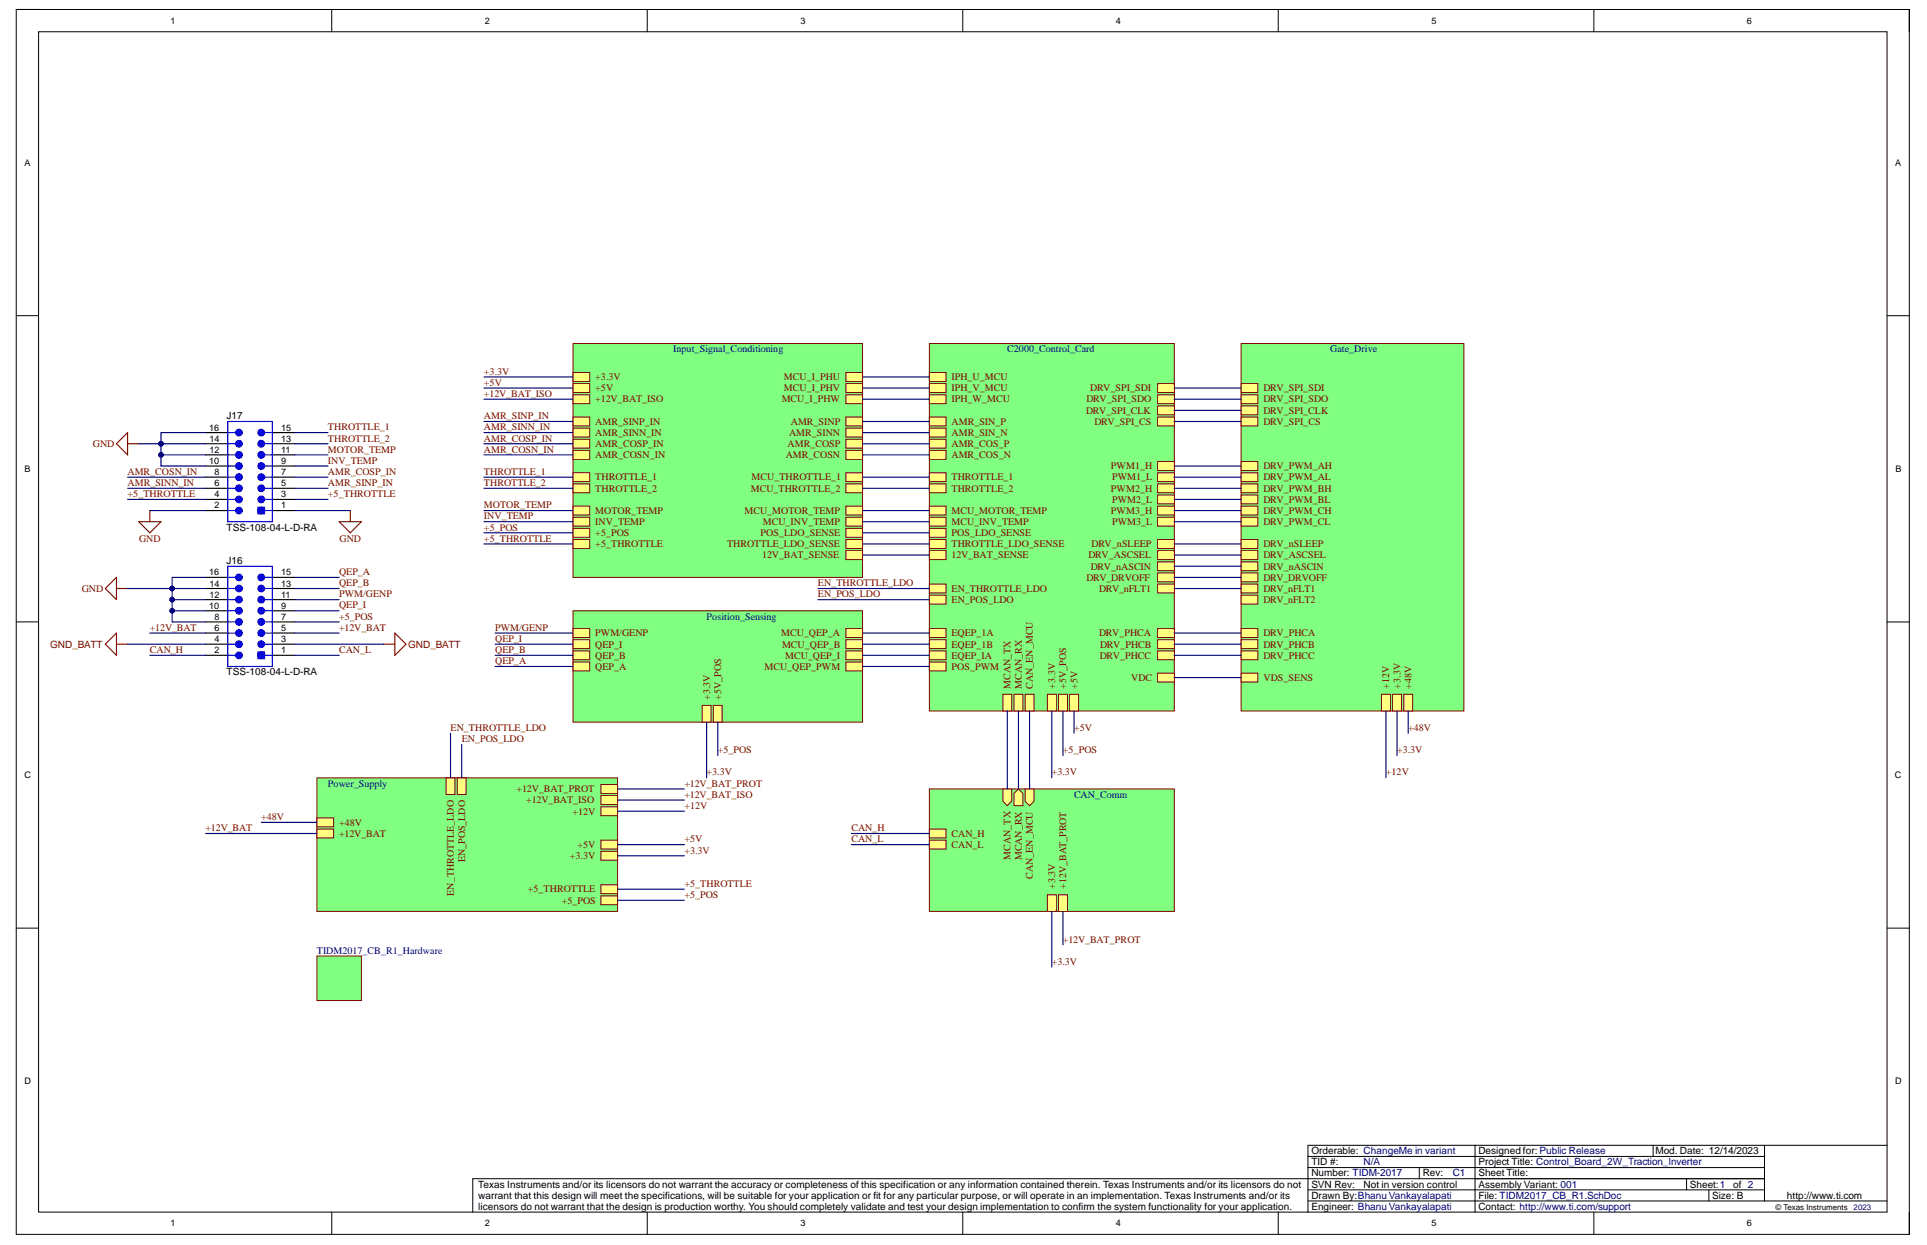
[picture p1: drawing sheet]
<svg xmlns="http://www.w3.org/2000/svg" width="432mm" height="279mm" viewBox="0 0 432 279" stroke-linecap="round" stroke-linejoin="round" font-family="sans-serif">
<g fill="none" stroke="#000" stroke-width=".22">
<path d="M3.6 2.1h424.2v274.6h-424.2zM3.6 2.1h5M8.6 7.1h414.2v264.6h-414.2zM74.3 2.1v5M145 2.1v5M215.7 2.1v5M286.4 2.1v5M357.1 2.1v5M422.8 2.1h5v5M3.6 70.8h5M422.8 70.8h5M3.6 139.4h5"/>
<path d="M422.8 139.4h5M3.6 208h5M422.8 208h5M293.1 259.2h102.3M330.5 256.7v15M370.4 256.7v2.5M395.4 256.7v12.5M422.8 256.7h-129.7v15M74.3 271.7v5M145 271.7v5M215.7 271.7v5M286.4 271.7v5"/>
<path d="M293.1 269.2h129.7M293.1 266.7h102.3M293.1 261.7h102.3M318 261.7v2.5M357.1 271.7v5M377.9 264.2v2.5M382.9 266.7v2.5M395.4 264.2h-289.5v7.5M427.8 271.7v5"/>
</g>
<path d="M208.3 77h54.8v82.4h-54.8z" fill-rule="evenodd" fill="#80ff80"/>
<path d="M208.3 77h54.8v82.4h-54.8z" fill="none" stroke="#800000" stroke-width=".22"/>
<path d="M259.4 86h3.7v2h-3.7z" fill-rule="evenodd" fill="#ffff80"/>
<path d="M259.4 86h3.7v2h-3.7z" fill="none" stroke="#800000" stroke-width=".22"/>
<path d="M259.4 88.5h3.7v2h-3.7z" fill-rule="evenodd" fill="#ffff80"/>
<path d="M259.4 88.5h3.7v2h-3.7z" fill="none" stroke="#800000" stroke-width=".22"/>
<path d="M259.4 91h3.7v2h-3.7z" fill-rule="evenodd" fill="#ffff80"/>
<path d="M259.4 91h3.7v2h-3.7z" fill="none" stroke="#800000" stroke-width=".22"/>
<path d="M259.4 93.5h3.7v2h-3.7z" fill-rule="evenodd" fill="#ffff80"/>
<path d="M259.4 93.5h3.7v2h-3.7z" fill="none" stroke="#800000" stroke-width=".22"/>
<path d="M259.4 108.4h3.7v2h-3.7z" fill-rule="evenodd" fill="#ffff80"/>
<path d="M259.4 108.4h3.7v2h-3.7z" fill="none" stroke="#800000" stroke-width=".22"/>
<path d="M259.4 110.9h3.7v2h-3.7z" fill-rule="evenodd" fill="#ffff80"/>
<path d="M259.4 110.9h3.7v2h-3.7z" fill="none" stroke="#800000" stroke-width=".22"/>
<path d="M259.4 103.4h3.7v2h-3.7z" fill-rule="evenodd" fill="#ffff80"/>
<path d="M259.4 103.4h3.7v2h-3.7z" fill="none" stroke="#800000" stroke-width=".22"/>
<path d="M259.4 106h3.7v1.9h-3.7z" fill-rule="evenodd" fill="#ffff80"/>
<path d="M259.4 106h3.7v1.9h-3.7z" fill="none" stroke="#800000" stroke-width=".22"/>
<path d="M259.4 113.4h3.7v2h-3.7z" fill-rule="evenodd" fill="#ffff80"/>
<path d="M259.4 113.4h3.7v2h-3.7z" fill="none" stroke="#800000" stroke-width=".22"/>
<path d="M259.4 115.9h3.7v2h-3.7z" fill-rule="evenodd" fill="#ffff80"/>
<path d="M259.4 115.9h3.7v2h-3.7z" fill="none" stroke="#800000" stroke-width=".22"/>
<path d="M259.4 145.9h3.7v2h-3.7z" fill-rule="evenodd" fill="#ffff80"/>
<path d="M259.4 145.9h3.7v2h-3.7z" fill="none" stroke="#800000" stroke-width=".22"/>
<path d="M259.4 143.4h3.7v2h-3.7z" fill-rule="evenodd" fill="#ffff80"/>
<path d="M259.4 143.4h3.7v2h-3.7z" fill="none" stroke="#800000" stroke-width=".22"/>
<path d="M259.4 140.9h3.7v2h-3.7z" fill-rule="evenodd" fill="#ffff80"/>
<path d="M259.4 140.9h3.7v2h-3.7z" fill="none" stroke="#800000" stroke-width=".22"/>
<path d="M208.3 145.9h3.7v2h-3.7z" fill-rule="evenodd" fill="#ffff80"/>
<path d="M208.3 145.9h3.7v2h-3.7z" fill="none" stroke="#800000" stroke-width=".22"/>
<path d="M208.3 140.9h3.7v2h-3.7z" fill-rule="evenodd" fill="#ffff80"/>
<path d="M208.3 140.9h3.7v2h-3.7z" fill="none" stroke="#800000" stroke-width=".22"/>
<path d="M208.3 143.4h3.7v2h-3.7z" fill-rule="evenodd" fill="#ffff80"/>
<path d="M208.3 143.4h3.7v2h-3.7z" fill="none" stroke="#800000" stroke-width=".22"/>
<path d="M208.3 148.4h3.7v2h-3.7z" fill-rule="evenodd" fill="#ffff80"/>
<path d="M208.3 148.4h3.7v2h-3.7z" fill="none" stroke="#800000" stroke-width=".22"/>
<path d="M224.7 155.6h2v3.8h-2z" fill-rule="evenodd" fill="#ffff80"/>
<path d="M224.7 155.6h2v3.8h-2z" fill="none" stroke="#800000" stroke-width=".22"/>
<path d="M227.2 155.6h2v3.8h-2z" fill-rule="evenodd" fill="#ffff80"/>
<path d="M227.2 155.6h2v3.8h-2z" fill="none" stroke="#800000" stroke-width=".22"/>
<path d="M229.7 155.6h2v3.8h-2z" fill-rule="evenodd" fill="#ffff80"/>
<path d="M229.7 155.6h2v3.8h-2z" fill="none" stroke="#800000" stroke-width=".22"/>
<path d="M234.7 155.6h2v3.8h-2z" fill-rule="evenodd" fill="#ffff80"/>
<path d="M234.7 155.6h2v3.8h-2z" fill="none" stroke="#800000" stroke-width=".22"/>
<path d="M239.7 155.6h2v3.8h-2z" fill-rule="evenodd" fill="#ffff80"/>
<path d="M239.7 155.6h2v3.8h-2z" fill="none" stroke="#800000" stroke-width=".22"/>
<path d="M237.2 155.6h2v3.8h-2z" fill-rule="evenodd" fill="#ffff80"/>
<path d="M237.2 155.6h2v3.8h-2z" fill="none" stroke="#800000" stroke-width=".22"/>
<path d="M259.4 130.9h3.7v2h-3.7z" fill-rule="evenodd" fill="#ffff80"/>
<path d="M259.4 130.9h3.7v2h-3.7z" fill="none" stroke="#800000" stroke-width=".22"/>
<path d="M259.4 128.4h3.7v2h-3.7z" fill-rule="evenodd" fill="#ffff80"/>
<path d="M259.4 128.4h3.7v2h-3.7z" fill="none" stroke="#800000" stroke-width=".22"/>
<path d="M259.4 123.4h3.7v2h-3.7z" fill-rule="evenodd" fill="#ffff80"/>
<path d="M259.4 123.4h3.7v2h-3.7z" fill="none" stroke="#800000" stroke-width=".22"/>
<path d="M259.4 125.9h3.7v2h-3.7z" fill-rule="evenodd" fill="#ffff80"/>
<path d="M259.4 125.9h3.7v2h-3.7z" fill="none" stroke="#800000" stroke-width=".22"/>
<path d="M259.4 120.9h3.7v2h-3.7z" fill-rule="evenodd" fill="#ffff80"/>
<path d="M259.4 120.9h3.7v2h-3.7z" fill="none" stroke="#800000" stroke-width=".22"/>
<path d="M208.3 86h3.7v2h-3.7z" fill-rule="evenodd" fill="#ffff80"/>
<path d="M208.3 86h3.7v2h-3.7z" fill="none" stroke="#800000" stroke-width=".22"/>
<path d="M208.3 83.5h3.7v2h-3.7z" fill-rule="evenodd" fill="#ffff80"/>
<path d="M208.3 83.5h3.7v2h-3.7z" fill="none" stroke="#800000" stroke-width=".22"/>
<path d="M208.3 98.5h3.7v2h-3.7z" fill-rule="evenodd" fill="#ffff80"/>
<path d="M208.3 98.5h3.7v2h-3.7z" fill="none" stroke="#800000" stroke-width=".22"/>
<path d="M208.3 93.5h3.7v2h-3.7z" fill-rule="evenodd" fill="#ffff80"/>
<path d="M208.3 93.5h3.7v2h-3.7z" fill="none" stroke="#800000" stroke-width=".22"/>
<path d="M208.3 106h3.7v1.9h-3.7z" fill-rule="evenodd" fill="#ffff80"/>
<path d="M208.3 106h3.7v1.9h-3.7z" fill="none" stroke="#800000" stroke-width=".22"/>
<path d="M208.3 101h3.7v2h-3.7z" fill-rule="evenodd" fill="#ffff80"/>
<path d="M208.3 101h3.7v2h-3.7z" fill="none" stroke="#800000" stroke-width=".22"/>
<path d="M208.3 96h3.7v2h-3.7z" fill-rule="evenodd" fill="#ffff80"/>
<path d="M208.3 96h3.7v2h-3.7z" fill="none" stroke="#800000" stroke-width=".22"/>
<path d="M208.3 108.4h3.7v2h-3.7z" fill-rule="evenodd" fill="#ffff80"/>
<path d="M208.3 108.4h3.7v2h-3.7z" fill="none" stroke="#800000" stroke-width=".22"/>
<path d="M208.3 88.5h3.7v2h-3.7z" fill-rule="evenodd" fill="#ffff80"/>
<path d="M208.3 88.5h3.7v2h-3.7z" fill="none" stroke="#800000" stroke-width=".22"/>
<path d="M259.4 150.9h3.7v2h-3.7z" fill-rule="evenodd" fill="#ffff80"/>
<path d="M259.4 150.9h3.7v2h-3.7z" fill="none" stroke="#800000" stroke-width=".22"/>
<path d="M208.3 120.9h3.7v2h-3.7z" fill-rule="evenodd" fill="#ffff80"/>
<path d="M208.3 120.9h3.7v2h-3.7z" fill="none" stroke="#800000" stroke-width=".22"/>
<path d="M208.3 118.4h3.7v2h-3.7z" fill-rule="evenodd" fill="#ffff80"/>
<path d="M208.3 118.4h3.7v2h-3.7z" fill="none" stroke="#800000" stroke-width=".22"/>
<path d="M208.3 115.9h3.7v2h-3.7z" fill-rule="evenodd" fill="#ffff80"/>
<path d="M208.3 115.9h3.7v2h-3.7z" fill="none" stroke="#800000" stroke-width=".22"/>
<path d="M208.3 113.4h3.7v2h-3.7z" fill-rule="evenodd" fill="#ffff80"/>
<path d="M208.3 113.4h3.7v2h-3.7z" fill="none" stroke="#800000" stroke-width=".22"/>
<path d="M208.3 123.4h3.7v2h-3.7z" fill-rule="evenodd" fill="#ffff80"/>
<path d="M208.3 123.4h3.7v2h-3.7z" fill="none" stroke="#800000" stroke-width=".22"/>
<path d="M208.3 130.9h3.7v2h-3.7z" fill-rule="evenodd" fill="#ffff80"/>
<path d="M208.3 130.9h3.7v2h-3.7z" fill="none" stroke="#800000" stroke-width=".22"/>
<path d="M208.3 133.4h3.7v2h-3.7z" fill-rule="evenodd" fill="#ffff80"/>
<path d="M208.3 133.4h3.7v2h-3.7z" fill="none" stroke="#800000" stroke-width=".22"/>
<path d="M208.3 176.8h54.8v27.5h-54.8z" fill-rule="evenodd" fill="#80ff80"/>
<path d="M208.3 176.8h54.8v27.5h-54.8z" fill="none" stroke="#800000" stroke-width=".22"/>
<path d="M224.7 176.8h2v2.8l-1 1-1-1z" fill-rule="evenodd" fill="#ffff80"/>
<path d="M224.7 176.8h2v2.8l-1 1-1-1z" fill="none" stroke="#800000" stroke-width=".22"/>
<path d="M228.2 176.8l1 1v2.8h-2v-2.8z" fill-rule="evenodd" fill="#ffff80"/>
<path d="M228.2 176.8l1 1v2.8h-2v-2.8z" fill="none" stroke="#800000" stroke-width=".22"/>
<path d="M208.3 185.8h3.7v2h-3.7z" fill-rule="evenodd" fill="#ffff80"/>
<path d="M208.3 185.8h3.7v2h-3.7z" fill="none" stroke="#800000" stroke-width=".22"/>
<path d="M208.3 188.3h3.7v2h-3.7z" fill-rule="evenodd" fill="#ffff80"/>
<path d="M208.3 188.3h3.7v2h-3.7z" fill="none" stroke="#800000" stroke-width=".22"/>
<path d="M229.7 176.8h2v2.8l-1 1-1-1z" fill-rule="evenodd" fill="#ffff80"/>
<path d="M229.7 176.8h2v2.8l-1 1-1-1z" fill="none" stroke="#800000" stroke-width=".22"/>
<path d="M234.7 200.5h2v3.8h-2z" fill-rule="evenodd" fill="#ffff80"/>
<path d="M234.7 200.5h2v3.8h-2z" fill="none" stroke="#800000" stroke-width=".22"/>
<path d="M237.2 200.5h2v3.8h-2z" fill-rule="evenodd" fill="#ffff80"/>
<path d="M237.2 200.5h2v3.8h-2z" fill="none" stroke="#800000" stroke-width=".22"/>
<path d="M128.4 77h64.9v52.4h-64.9z" fill-rule="evenodd" fill="#80ff80"/>
<path d="M128.4 77h64.9v52.4h-64.9z" fill="none" stroke="#800000" stroke-width=".22"/>
<path d="M189.5 83.5h3.8v2h-3.8z" fill-rule="evenodd" fill="#ffff80"/>
<path d="M189.5 83.5h3.8v2h-3.8z" fill="none" stroke="#800000" stroke-width=".22"/>
<path d="M189.5 86h3.8v2h-3.8z" fill-rule="evenodd" fill="#ffff80"/>
<path d="M189.5 86h3.8v2h-3.8z" fill="none" stroke="#800000" stroke-width=".22"/>
<path d="M189.5 88.5h3.8v2h-3.8z" fill-rule="evenodd" fill="#ffff80"/>
<path d="M189.5 88.5h3.8v2h-3.8z" fill="none" stroke="#800000" stroke-width=".22"/>
<path d="M128.4 83.5h3.7v2h-3.7z" fill-rule="evenodd" fill="#ffff80"/>
<path d="M128.4 83.5h3.7v2h-3.7z" fill="none" stroke="#800000" stroke-width=".22"/>
<path d="M189.5 106h3.8v1.9h-3.8z" fill-rule="evenodd" fill="#ffff80"/>
<path d="M189.5 106h3.8v1.9h-3.8z" fill="none" stroke="#800000" stroke-width=".22"/>
<path d="M189.5 108.4h3.8v2h-3.8z" fill-rule="evenodd" fill="#ffff80"/>
<path d="M189.5 108.4h3.8v2h-3.8z" fill="none" stroke="#800000" stroke-width=".22"/>
<path d="M128.4 105.9h3.7v2h-3.7z" fill-rule="evenodd" fill="#ffff80"/>
<path d="M128.4 105.9h3.7v2h-3.7z" fill="none" stroke="#800000" stroke-width=".22"/>
<path d="M128.4 108.4h3.7v2h-3.7z" fill-rule="evenodd" fill="#ffff80"/>
<path d="M128.4 108.4h3.7v2h-3.7z" fill="none" stroke="#800000" stroke-width=".22"/>
<path d="M189.5 113.4h3.8v2h-3.8z" fill-rule="evenodd" fill="#ffff80"/>
<path d="M189.5 113.4h3.8v2h-3.8z" fill="none" stroke="#800000" stroke-width=".22"/>
<path d="M128.4 113.4h3.7v2h-3.7z" fill-rule="evenodd" fill="#ffff80"/>
<path d="M128.4 113.4h3.7v2h-3.7z" fill="none" stroke="#800000" stroke-width=".22"/>
<path d="M128.4 93.5h3.7v2h-3.7z" fill-rule="evenodd" fill="#ffff80"/>
<path d="M128.4 93.5h3.7v2h-3.7z" fill="none" stroke="#800000" stroke-width=".22"/>
<path d="M189.5 93.5h3.8v2h-3.8z" fill-rule="evenodd" fill="#ffff80"/>
<path d="M189.5 93.5h3.8v2h-3.8z" fill="none" stroke="#800000" stroke-width=".22"/>
<path d="M128.4 96h3.7v2h-3.7z" fill-rule="evenodd" fill="#ffff80"/>
<path d="M128.4 96h3.7v2h-3.7z" fill="none" stroke="#800000" stroke-width=".22"/>
<path d="M189.5 96h3.8v2h-3.8z" fill-rule="evenodd" fill="#ffff80"/>
<path d="M189.5 96h3.8v2h-3.8z" fill="none" stroke="#800000" stroke-width=".22"/>
<path d="M128.4 98.5h3.7v2h-3.7z" fill-rule="evenodd" fill="#ffff80"/>
<path d="M128.4 98.5h3.7v2h-3.7z" fill="none" stroke="#800000" stroke-width=".22"/>
<path d="M189.5 98.5h3.8v2h-3.8z" fill-rule="evenodd" fill="#ffff80"/>
<path d="M189.5 98.5h3.8v2h-3.8z" fill="none" stroke="#800000" stroke-width=".22"/>
<path d="M128.4 101h3.7v2h-3.7z" fill-rule="evenodd" fill="#ffff80"/>
<path d="M128.4 101h3.7v2h-3.7z" fill="none" stroke="#800000" stroke-width=".22"/>
<path d="M189.5 101h3.8v2h-3.8z" fill-rule="evenodd" fill="#ffff80"/>
<path d="M189.5 101h3.8v2h-3.8z" fill="none" stroke="#800000" stroke-width=".22"/>
<path d="M189.5 115.9h3.8v2h-3.8z" fill-rule="evenodd" fill="#ffff80"/>
<path d="M189.5 115.9h3.8v2h-3.8z" fill="none" stroke="#800000" stroke-width=".22"/>
<path d="M128.4 115.9h3.7v2h-3.7z" fill-rule="evenodd" fill="#ffff80"/>
<path d="M128.4 115.9h3.7v2h-3.7z" fill="none" stroke="#800000" stroke-width=".22"/>
<path d="M128.4 118.4h3.7v2h-3.7z" fill-rule="evenodd" fill="#ffff80"/>
<path d="M128.4 118.4h3.7v2h-3.7z" fill="none" stroke="#800000" stroke-width=".22"/>
<path d="M189.5 118.4h3.8v2h-3.8z" fill-rule="evenodd" fill="#ffff80"/>
<path d="M189.5 118.4h3.8v2h-3.8z" fill="none" stroke="#800000" stroke-width=".22"/>
<path d="M128.4 120.9h3.7v2h-3.7z" fill-rule="evenodd" fill="#ffff80"/>
<path d="M128.4 120.9h3.7v2h-3.7z" fill="none" stroke="#800000" stroke-width=".22"/>
<path d="M189.5 120.9h3.8v2h-3.8z" fill-rule="evenodd" fill="#ffff80"/>
<path d="M189.5 120.9h3.8v2h-3.8z" fill="none" stroke="#800000" stroke-width=".22"/>
<path d="M128.4 86h3.7v2h-3.7z" fill-rule="evenodd" fill="#ffff80"/>
<path d="M128.4 86h3.7v2h-3.7z" fill="none" stroke="#800000" stroke-width=".22"/>
<path d="M128.4 88.5h3.7v2h-3.7z" fill-rule="evenodd" fill="#ffff80"/>
<path d="M128.4 88.5h3.7v2h-3.7z" fill="none" stroke="#800000" stroke-width=".22"/>
<path d="M189.5 123.4h3.8v2h-3.8z" fill-rule="evenodd" fill="#ffff80"/>
<path d="M189.5 123.4h3.8v2h-3.8z" fill="none" stroke="#800000" stroke-width=".22"/>
<path d="M278.1 77h49.9v82.4h-49.9z" fill-rule="evenodd" fill="#80ff80"/>
<path d="M278.1 77h49.9v82.4h-49.9z" fill="none" stroke="#800000" stroke-width=".22"/>
<path d="M278.1 86h3.8v2h-3.8z" fill-rule="evenodd" fill="#ffff80"/>
<path d="M278.1 86h3.8v2h-3.8z" fill="none" stroke="#800000" stroke-width=".22"/>
<path d="M278.1 88.5h3.8v2h-3.8z" fill-rule="evenodd" fill="#ffff80"/>
<path d="M278.1 88.5h3.8v2h-3.8z" fill="none" stroke="#800000" stroke-width=".22"/>
<path d="M278.1 91h3.8v2h-3.8z" fill-rule="evenodd" fill="#ffff80"/>
<path d="M278.1 91h3.8v2h-3.8z" fill="none" stroke="#800000" stroke-width=".22"/>
<path d="M278.1 93.5h3.8v2h-3.8z" fill-rule="evenodd" fill="#ffff80"/>
<path d="M278.1 93.5h3.8v2h-3.8z" fill="none" stroke="#800000" stroke-width=".22"/>
<path d="M278.1 103.4h3.8v2h-3.8z" fill-rule="evenodd" fill="#ffff80"/>
<path d="M278.1 103.4h3.8v2h-3.8z" fill="none" stroke="#800000" stroke-width=".22"/>
<path d="M278.1 106h3.8v1.9h-3.8z" fill-rule="evenodd" fill="#ffff80"/>
<path d="M278.1 106h3.8v1.9h-3.8z" fill="none" stroke="#800000" stroke-width=".22"/>
<path d="M278.1 108.4h3.8v2h-3.8z" fill-rule="evenodd" fill="#ffff80"/>
<path d="M278.1 108.4h3.8v2h-3.8z" fill="none" stroke="#800000" stroke-width=".22"/>
<path d="M278.1 110.9h3.8v2h-3.8z" fill-rule="evenodd" fill="#ffff80"/>
<path d="M278.1 110.9h3.8v2h-3.8z" fill="none" stroke="#800000" stroke-width=".22"/>
<path d="M278.1 113.4h3.8v2h-3.8z" fill-rule="evenodd" fill="#ffff80"/>
<path d="M278.1 113.4h3.8v2h-3.8z" fill="none" stroke="#800000" stroke-width=".22"/>
<path d="M278.1 115.9h3.8v2h-3.8z" fill-rule="evenodd" fill="#ffff80"/>
<path d="M278.1 115.9h3.8v2h-3.8z" fill="none" stroke="#800000" stroke-width=".22"/>
<path d="M278.1 120.9h3.8v2h-3.8z" fill-rule="evenodd" fill="#ffff80"/>
<path d="M278.1 120.9h3.8v2h-3.8z" fill="none" stroke="#800000" stroke-width=".22"/>
<path d="M278.1 123.4h3.8v2h-3.8z" fill-rule="evenodd" fill="#ffff80"/>
<path d="M278.1 123.4h3.8v2h-3.8z" fill="none" stroke="#800000" stroke-width=".22"/>
<path d="M278.1 125.9h3.8v2h-3.8z" fill-rule="evenodd" fill="#ffff80"/>
<path d="M278.1 125.9h3.8v2h-3.8z" fill="none" stroke="#800000" stroke-width=".22"/>
<path d="M278.1 128.4h3.8v2h-3.8z" fill-rule="evenodd" fill="#ffff80"/>
<path d="M278.1 128.4h3.8v2h-3.8z" fill="none" stroke="#800000" stroke-width=".22"/>
<path d="M309.6 155.6h2v3.8h-2z" fill-rule="evenodd" fill="#ffff80"/>
<path d="M309.6 155.6h2v3.8h-2z" fill="none" stroke="#800000" stroke-width=".22"/>
<path d="M278.1 140.9h3.8v2h-3.8z" fill-rule="evenodd" fill="#ffff80"/>
<path d="M278.1 140.9h3.8v2h-3.8z" fill="none" stroke="#800000" stroke-width=".22"/>
<path d="M278.1 143.4h3.8v2h-3.8z" fill-rule="evenodd" fill="#ffff80"/>
<path d="M278.1 143.4h3.8v2h-3.8z" fill="none" stroke="#800000" stroke-width=".22"/>
<path d="M278.1 145.9h3.8v2h-3.8z" fill-rule="evenodd" fill="#ffff80"/>
<path d="M278.1 145.9h3.8v2h-3.8z" fill="none" stroke="#800000" stroke-width=".22"/>
<path d="M278.1 130.9h3.8v2h-3.8z" fill-rule="evenodd" fill="#ffff80"/>
<path d="M278.1 130.9h3.8v2h-3.8z" fill="none" stroke="#800000" stroke-width=".22"/>
<path d="M278.1 133.4h3.8v2h-3.8z" fill-rule="evenodd" fill="#ffff80"/>
<path d="M278.1 133.4h3.8v2h-3.8z" fill="none" stroke="#800000" stroke-width=".22"/>
<path d="M312.1 155.6h2v3.8h-2z" fill-rule="evenodd" fill="#ffff80"/>
<path d="M312.1 155.6h2v3.8h-2z" fill="none" stroke="#800000" stroke-width=".22"/>
<path d="M314.5 155.6h2v3.8h-2z" fill-rule="evenodd" fill="#ffff80"/>
<path d="M314.5 155.6h2v3.8h-2z" fill="none" stroke="#800000" stroke-width=".22"/>
<path d="M278.1 150.9h3.8v2h-3.8z" fill-rule="evenodd" fill="#ffff80"/>
<path d="M278.1 150.9h3.8v2h-3.8z" fill="none" stroke="#800000" stroke-width=".22"/>
<path d="M71 174.3h67.4v30h-67.4z" fill-rule="evenodd" fill="#80ff80"/>
<path d="M71 174.3h67.4v30h-67.4z" fill="none" stroke="#800000" stroke-width=".22"/>
<path d="M134.6 180.8h3.8v2h-3.8z" fill-rule="evenodd" fill="#ffff80"/>
<path d="M134.6 180.8h3.8v2h-3.8z" fill="none" stroke="#800000" stroke-width=".22"/>
<path d="M71 183.3h3.8v2h-3.8z" fill-rule="evenodd" fill="#ffff80"/>
<path d="M71 183.3h3.8v2h-3.8z" fill="none" stroke="#800000" stroke-width=".22"/>
<path d="M134.6 178.3h3.8v2h-3.8z" fill-rule="evenodd" fill="#ffff80"/>
<path d="M134.6 178.3h3.8v2h-3.8z" fill="none" stroke="#800000" stroke-width=".22"/>
<path d="M134.6 188.3h3.8v2h-3.8z" fill-rule="evenodd" fill="#ffff80"/>
<path d="M134.6 188.3h3.8v2h-3.8z" fill="none" stroke="#800000" stroke-width=".22"/>
<path d="M100 174.3h1.9v3.8h-1.9z" fill-rule="evenodd" fill="#ffff80"/>
<path d="M100 174.3h1.9v3.8h-1.9z" fill="none" stroke="#800000" stroke-width=".22"/>
<path d="M102.5 174.3h1.9v3.8h-1.9z" fill-rule="evenodd" fill="#ffff80"/>
<path d="M102.5 174.3h1.9v3.8h-1.9z" fill="none" stroke="#800000" stroke-width=".22"/>
<path d="M134.6 190.8h3.8v2h-3.8z" fill-rule="evenodd" fill="#ffff80"/>
<path d="M134.6 190.8h3.8v2h-3.8z" fill="none" stroke="#800000" stroke-width=".22"/>
<path d="M134.6 175.8h3.8v2h-3.8z" fill-rule="evenodd" fill="#ffff80"/>
<path d="M134.6 175.8h3.8v2h-3.8z" fill="none" stroke="#800000" stroke-width=".22"/>
<path d="M71 185.8h3.8v2h-3.8z" fill-rule="evenodd" fill="#ffff80"/>
<path d="M71 185.8h3.8v2h-3.8z" fill="none" stroke="#800000" stroke-width=".22"/>
<path d="M134.6 200.8h3.8v2h-3.8z" fill-rule="evenodd" fill="#ffff80"/>
<path d="M134.6 200.8h3.8v2h-3.8z" fill="none" stroke="#800000" stroke-width=".22"/>
<path d="M134.6 198.3h3.8v2h-3.8z" fill-rule="evenodd" fill="#ffff80"/>
<path d="M134.6 198.3h3.8v2h-3.8z" fill="none" stroke="#800000" stroke-width=".22"/>
<path d="M128.4 136.9h64.9v25h-64.9z" fill-rule="evenodd" fill="#80ff80"/>
<path d="M128.4 136.9h64.9v25h-64.9z" fill="none" stroke="#800000" stroke-width=".22"/>
<path d="M189.5 140.9h3.8v2h-3.8z" fill-rule="evenodd" fill="#ffff80"/>
<path d="M189.5 140.9h3.8v2h-3.8z" fill="none" stroke="#800000" stroke-width=".22"/>
<path d="M189.5 143.4h3.8v2h-3.8z" fill-rule="evenodd" fill="#ffff80"/>
<path d="M189.5 143.4h3.8v2h-3.8z" fill="none" stroke="#800000" stroke-width=".22"/>
<path d="M189.5 145.9h3.8v2h-3.8z" fill-rule="evenodd" fill="#ffff80"/>
<path d="M189.5 145.9h3.8v2h-3.8z" fill="none" stroke="#800000" stroke-width=".22"/>
<path d="M128.4 140.9h3.7v2h-3.7z" fill-rule="evenodd" fill="#ffff80"/>
<path d="M128.4 140.9h3.7v2h-3.7z" fill="none" stroke="#800000" stroke-width=".22"/>
<path d="M189.5 148.4h3.8v2h-3.8z" fill-rule="evenodd" fill="#ffff80"/>
<path d="M189.5 148.4h3.8v2h-3.8z" fill="none" stroke="#800000" stroke-width=".22"/>
<path d="M128.4 148.4h3.7v2h-3.7z" fill-rule="evenodd" fill="#ffff80"/>
<path d="M128.4 148.4h3.7v2h-3.7z" fill="none" stroke="#800000" stroke-width=".22"/>
<path d="M128.4 145.9h3.7v2h-3.7z" fill-rule="evenodd" fill="#ffff80"/>
<path d="M128.4 145.9h3.7v2h-3.7z" fill="none" stroke="#800000" stroke-width=".22"/>
<path d="M128.4 143.4h3.7v2h-3.7z" fill-rule="evenodd" fill="#ffff80"/>
<path d="M128.4 143.4h3.7v2h-3.7z" fill="none" stroke="#800000" stroke-width=".22"/>
<path d="M157.3 158.1h2v3.8h-2z" fill-rule="evenodd" fill="#ffff80"/>
<path d="M157.3 158.1h2v3.8h-2z" fill="none" stroke="#800000" stroke-width=".22"/>
<path d="M159.8 158.1h2v3.8h-2z" fill-rule="evenodd" fill="#ffff80"/>
<path d="M159.8 158.1h2v3.8h-2z" fill="none" stroke="#800000" stroke-width=".22"/>
<path d="M71 214.3h10v10h-10z" fill-rule="evenodd" fill="#80ff80"/>
<path d="M71 214.3h10v10h-10z" fill="none" stroke="#800000" stroke-width=".22"/>
<path d="M51 126.9h10v22.5h-10z" fill-rule="evenodd" fill="#fff"/>
<path d="M51 126.9h10v22.5h-10zM59.3 144.4h1.7" fill="none" stroke="#00f" stroke-width=".25"/>
<g fill="none" stroke="#000" stroke-width=".25">
<path d="M46.1 139.4h4.9M46.1 136.9h4.9M46.1 134.4h4.9M46.1 131.9h4.9M61 139.4h5M61 136.9h5M61 134.4h5M61 131.9h5M46.1 146.9h4.9M46.1 144.4h4.9M46.1 141.9h4.9M61 146.9h5"/>
<path d="M61 144.4h5M61 141.9h5"/>
</g>
<circle cx="58.5" cy="144.4" r=".75" fill="#00f"/>
<g fill="none" stroke="#00f" stroke-width=".25">
<path d="M59.3 146.9h1.7"/>
<circle cx="58.5" cy="144.4" r=".75"/>
</g>
<circle cx="58.5" cy="146.9" r=".75" fill="#00f"/>
<circle cx="58.5" cy="146.9" r=".75" fill="none" stroke="#00f" stroke-width=".25"/>
<circle cx="58.5" cy="141.9" r=".75" fill="#00f"/>
<g fill="none" stroke="#00f" stroke-width=".25">
<path d="M59.3 141.9h1.7"/>
<circle cx="58.5" cy="141.9" r=".75"/>
</g>
<circle cx="58.5" cy="139.4" r=".75" fill="#00f"/>
<g fill="none" stroke="#00f" stroke-width=".25">
<path d="M59.3 139.4h1.7"/>
<circle cx="58.5" cy="139.4" r=".75"/>
</g>
<circle cx="58.5" cy="136.9" r=".75" fill="#00f"/>
<g fill="none" stroke="#00f" stroke-width=".25">
<path d="M51 139.4h1.8M59.3 136.9h1.7"/>
<circle cx="58.5" cy="136.9" r=".75"/>
</g>
<circle cx="53.5" cy="139.4" r=".75" fill="#00f"/>
<g fill="none" stroke="#00f" stroke-width=".25">
<path d="M51 136.9h1.8"/>
<circle cx="53.5" cy="139.4" r=".75"/>
</g>
<circle cx="53.5" cy="136.9" r=".75" fill="#00f"/>
<circle cx="53.5" cy="136.9" r=".75" fill="none" stroke="#00f" stroke-width=".25"/>
<circle cx="53.5" cy="141.9" r=".75" fill="#00f"/>
<g fill="none" stroke="#00f" stroke-width=".25">
<path d="M51 141.9h1.8"/>
<circle cx="53.5" cy="141.9" r=".75"/>
</g>
<circle cx="53.5" cy="144.4" r=".75" fill="#00f"/>
<g fill="none" stroke="#00f" stroke-width=".25">
<path d="M51 144.4h1.8"/>
<circle cx="53.5" cy="144.4" r=".75"/>
</g>
<circle cx="53.5" cy="146.9" r=".75" fill="#00f"/>
<g fill="none" stroke="#00f" stroke-width=".25">
<path d="M59.3 131.9h1.7M51 146.9h1.8"/>
<circle cx="53.5" cy="146.9" r=".75"/>
</g>
<circle cx="58.5" cy="131.9" r=".75" fill="#00f"/>
<g fill="none" stroke="#00f" stroke-width=".25">
<path d="M59.3 134.4h1.7"/>
<circle cx="58.5" cy="131.9" r=".75"/>
</g>
<circle cx="58.5" cy="134.4" r=".75" fill="#00f"/>
<g fill="none" stroke="#00f" stroke-width=".25">
<path d="M51 134.4h1.8"/>
<circle cx="58.5" cy="134.4" r=".75"/>
</g>
<circle cx="53.5" cy="134.4" r=".75" fill="#00f"/>
<g fill="none" stroke="#00f" stroke-width=".25">
<path d="M51 131.9h1.8"/>
<circle cx="53.5" cy="134.4" r=".75"/>
</g>
<circle cx="53.5" cy="131.9" r=".75" fill="#00f"/>
<g fill="none" stroke="#00f" stroke-width=".25">
<path d="M59.3 129.4h1.7"/>
<circle cx="53.5" cy="131.9" r=".75"/>
</g>
<path d="M46.1 129.4h4.9M61 129.4h5" fill="none" stroke="#000" stroke-width=".25"/>
<circle cx="58.5" cy="129.4" r=".75" fill="#00f"/>
<g fill="none" stroke="#00f" stroke-width=".25">
<path d="M51 129.4h1.8"/>
<circle cx="58.5" cy="129.4" r=".75"/>
</g>
<circle cx="53.5" cy="129.4" r=".75" fill="#00f"/>
<circle cx="53.5" cy="129.4" r=".75" fill="none" stroke="#00f" stroke-width=".25"/>
<path d="M57.8 146.1h1.5v1.5h-1.5z" fill-rule="evenodd" fill="#00f"/>
<path d="M57.8 146.1h1.5v1.5h-1.5z" fill="none" stroke="#00f" stroke-width=".25"/>
<path d="M51 94.5h10v22.4h-10z" fill-rule="evenodd" fill="#fff"/>
<path d="M51 94.5h10v22.4h-10zM59.3 111.9h1.7" fill="none" stroke="#00f" stroke-width=".25"/>
<g fill="none" stroke="#000" stroke-width=".25">
<path d="M46.1 99.5h4.9M61 99.5h5M46.1 114.4h4.9M46.1 111.9h4.9M46.1 109.4h4.9M46.1 106.9h4.9M46.1 104.4h4.9M46.1 102h4.9M61 114.4h5M61 111.9h5M61 109.4h5M61 106.9h5"/>
<path d="M61 104.4h5M61 102h5"/>
</g>
<circle cx="58.5" cy="111.9" r=".75" fill="#00f"/>
<g fill="none" stroke="#00f" stroke-width=".25">
<path d="M59.3 114.4h1.7"/>
<circle cx="58.5" cy="111.9" r=".75"/>
</g>
<circle cx="58.5" cy="114.4" r=".75" fill="#00f"/>
<circle cx="58.5" cy="114.4" r=".75" fill="none" stroke="#00f" stroke-width=".25"/>
<circle cx="58.5" cy="109.4" r=".75" fill="#00f"/>
<g fill="none" stroke="#00f" stroke-width=".25">
<path d="M59.3 109.4h1.7"/>
<circle cx="58.5" cy="109.4" r=".75"/>
</g>
<circle cx="58.5" cy="106.9" r=".75" fill="#00f"/>
<g fill="none" stroke="#00f" stroke-width=".25">
<path d="M59.3 106.9h1.7"/>
<circle cx="58.5" cy="106.9" r=".75"/>
</g>
<circle cx="58.5" cy="104.5" r=".75" fill="#00f"/>
<g fill="none" stroke="#00f" stroke-width=".25">
<path d="M51 106.9h1.8M59.3 104.4h1.7"/>
<circle cx="58.5" cy="104.5" r=".75"/>
</g>
<circle cx="53.5" cy="106.9" r=".75" fill="#00f"/>
<g fill="none" stroke="#00f" stroke-width=".25">
<path d="M51 104.4h1.8"/>
<circle cx="53.5" cy="106.9" r=".75"/>
</g>
<circle cx="53.5" cy="104.5" r=".75" fill="#00f"/>
<circle cx="53.5" cy="104.5" r=".75" fill="none" stroke="#00f" stroke-width=".25"/>
<circle cx="53.5" cy="109.4" r=".75" fill="#00f"/>
<g fill="none" stroke="#00f" stroke-width=".25">
<path d="M51 109.4h1.8"/>
<circle cx="53.5" cy="109.4" r=".75"/>
</g>
<circle cx="53.5" cy="111.9" r=".75" fill="#00f"/>
<g fill="none" stroke="#00f" stroke-width=".25">
<path d="M51 111.9h1.8"/>
<circle cx="53.5" cy="111.9" r=".75"/>
</g>
<circle cx="53.5" cy="114.4" r=".75" fill="#00f"/>
<g fill="none" stroke="#00f" stroke-width=".25">
<path d="M59.3 99.5h1.7M51 114.4h1.8"/>
<circle cx="53.5" cy="114.4" r=".75"/>
</g>
<circle cx="58.5" cy="99.5" r=".75" fill="#00f"/>
<g fill="none" stroke="#00f" stroke-width=".25">
<path d="M59.3 102h1.7"/>
<circle cx="58.5" cy="99.5" r=".75"/>
</g>
<circle cx="58.5" cy="102" r=".75" fill="#00f"/>
<g fill="none" stroke="#00f" stroke-width=".25">
<path d="M51 102h1.8"/>
<circle cx="58.5" cy="102" r=".75"/>
</g>
<circle cx="53.5" cy="102" r=".75" fill="#00f"/>
<g fill="none" stroke="#00f" stroke-width=".25">
<path d="M51 99.5h1.8"/>
<circle cx="53.5" cy="102" r=".75"/>
</g>
<circle cx="53.5" cy="99.5" r=".75" fill="#00f"/>
<g fill="none" stroke="#00f" stroke-width=".25">
<path d="M59.3 97h1.7"/>
<circle cx="53.5" cy="99.5" r=".75"/>
</g>
<path d="M46.1 97h4.9M61 97h5" fill="none" stroke="#000" stroke-width=".25"/>
<circle cx="58.5" cy="97" r=".75" fill="#00f"/>
<g fill="none" stroke="#00f" stroke-width=".25">
<path d="M51 97h1.8"/>
<circle cx="58.5" cy="97" r=".75"/>
</g>
<circle cx="53.5" cy="97" r=".75" fill="#00f"/>
<circle cx="53.5" cy="97" r=".75" fill="none" stroke="#00f" stroke-width=".25"/>
<path d="M57.8 113.7h1.5v1.5h-1.5z" fill-rule="evenodd" fill="#00f"/>
<path d="M57.8 113.7h1.5v1.5h-1.5z" fill="none" stroke="#00f" stroke-width=".25"/>
<path d="M28.6 97v5l-2.5-2.5zM28.6 99.5h2.5M31.1 116.9h5l-2.5 2.5zM33.6 114.4v2.5M76 116.9h5l-2.5 2.5zM78.5 114.4v2.5M23.6 131.9l2.5-2.5v5zM26.1 131.9h2.5M23.6 144.4l2.5-2.5v5zM26.1 144.4h2.5M86 144.4h2.5M88.5 141.9l2.5 2.5-2.5 2.5z" fill="none" stroke="#800000" stroke-width=".25"/>
<path d="M46.1 129.4h-7.5v7.5h7.5" fill="none" stroke="#000080" stroke-width=".25"/>
<circle cx="38.6" cy="131.9" r=".5" fill="#000080"/>
<circle cx="38.6" cy="131.9" r=".5" fill="none" stroke="#000080" stroke-width=".22"/>
<circle cx="38.6" cy="134.4" r=".5" fill="#000080"/>
<circle cx="38.6" cy="134.4" r=".5" fill="none" stroke="#000080" stroke-width=".22"/>
<circle cx="38.6" cy="136.9" r=".5" fill="#000080"/>
<circle cx="38.6" cy="136.9" r=".5" fill="none" stroke="#000080" stroke-width=".22"/>
<path d="M38.6 131.9h7.5" fill="none" stroke="#000080" stroke-width=".25"/>
<circle cx="38.6" cy="131.9" r=".5" fill="#000080"/>
<circle cx="38.6" cy="131.9" r=".5" fill="none" stroke="#000080" stroke-width=".22"/>
<path d="M38.6 134.4h7.5" fill="none" stroke="#000080" stroke-width=".25"/>
<circle cx="38.6" cy="134.4" r=".5" fill="#000080"/>
<circle cx="38.6" cy="134.4" r=".5" fill="none" stroke="#000080" stroke-width=".22"/>
<path d="M38.6 136.9v2.5h7.5M66 129.4h10M66 131.9h10M66 134.4h10M66 136.9h10M66 139.4h10" fill="none" stroke="#000080" stroke-width=".25"/>
<circle cx="38.6" cy="136.9" r=".5" fill="#000080"/>
<circle cx="38.6" cy="136.9" r=".5" fill="none" stroke="#000080" stroke-width=".22"/>
<path d="M28.6 131.9h10M28.6 144.4h17.5M33.6 141.9h12.5M33.6 146.9h12.5M66 141.9h10M66 144.4h20M66 146.9h10" fill="none" stroke="#000080" stroke-width=".25"/>
<circle cx="38.6" cy="131.9" r=".5" fill="#000080"/>
<circle cx="38.6" cy="131.9" r=".5" fill="none" stroke="#000080" stroke-width=".22"/>
<g fill="none" stroke="#000080" stroke-width=".25">
<path d="M66 97h7.5M66 99.5h7.5M108.4 84.5h20M108.4 94.5h20M108.4 97h20M108.4 99.5h20M108.4 89.5h20M108.4 87h20M193.3 84.5h15M193.3 94.5h15M193.3 97h15M193.3 99.5h15"/>
<path d="M193.3 89.5h15M193.3 87h15M263.1 94.5h15M263.1 92h15M263.1 89.5h15M263.1 87h15M28.6 106.9h17.5M28.6 109.4h17.5M28.6 111.9h17.5M33.6 114.4h12.5M36.1 102h10M66 114.4h12.5"/>
<path d="M66 106.9h7.5M66 109.4h7.5M66 102h7.5M66 111.9h7.5M66 104.4h7.5M108.4 119.4h20M108.4 114.4h20M108.4 116.9h20M108.4 106.9h20M108.4 109.4h20M108.4 102h20M193.3 119.4h15"/>
<path d="M193.3 114.4h15M193.3 116.9h15M193.3 106.9h15M193.3 109.4h15M193.3 102h15M263.1 114.4h15M263.1 116.9h15M263.1 106.9h15M263.1 109.4h15M263.1 111.9h15M263.1 104.5h15M108.4 121.9h20"/>
<path d="M193.3 121.9h15M193.3 124.4h15M263.1 121.9h15M263.1 131.9h15M263.1 129.4h15M263.1 126.9h15M263.1 124.4h15M110.9 141.9h17.5M110.9 144.4h17.5M110.9 146.9h17.5M110.9 149.4h17.5M193.3 141.9h15"/>
<path d="M193.3 146.9h15M193.3 149.4h15M225.7 159.4v17.4M228.2 159.4v17.4M230.7 159.4v17.4M235.7 159.4v14.9M238.2 159.4v9.9M240.7 159.4v4.9M263.1 141.9h15M263.1 144.4h15M263.1 146.9h15M263.1 151.9h15"/>
<path d="M310.6 159.4v14.9M313 159.4v9.9M315.5 159.4v4.9M138.4 176.8h15M158.3 161.9v12.4M160.8 161.9v7.4M46.1 186.8h24.9M58.5 184.3h12.5M138.4 189.3h15M138.4 199.3h15M138.4 181.8h15M138.4 191.8h15"/>
<path d="M190.8 186.8h17.5M190.8 189.3h17.5M138.4 201.8h15M235.7 204.3v12.5M238.2 204.3v7.5"/>
</g>
<circle cx="36.1" cy="102" r=".5" fill="#000080"/>
<circle cx="36.1" cy="102" r=".5" fill="none" stroke="#000080" stroke-width=".22"/>
<path d="M36.1 99.5h10" fill="none" stroke="#000080" stroke-width=".25"/>
<circle cx="36.1" cy="99.5" r=".5" fill="#000080"/>
<circle cx="36.1" cy="99.5" r=".5" fill="none" stroke="#000080" stroke-width=".22"/>
<path d="M46.1 97h-10v7.4h10" fill="none" stroke="#000080" stroke-width=".25"/>
<circle cx="36.1" cy="99.5" r=".5" fill="#000080"/>
<circle cx="36.1" cy="99.5" r=".5" fill="none" stroke="#000080" stroke-width=".22"/>
<circle cx="36.1" cy="102" r=".5" fill="#000080"/>
<circle cx="36.1" cy="102" r=".5" fill="none" stroke="#000080" stroke-width=".22"/>
<path d="M31.1 99.5h5" fill="none" stroke="#000080" stroke-width=".25"/>
<circle cx="36.1" cy="99.5" r=".5" fill="#000080"/>
<circle cx="36.1" cy="99.5" r=".5" fill="none" stroke="#000080" stroke-width=".22"/>
<path d="M183.3 131.9h25M183.3 134.4h25M193.3 144.4h15M101 164.3v10M103.5 166.8v7.5M138.4 179.3h15" fill="none" stroke="#000080" stroke-width=".25"/>
<g font-size="2.2" fill="#800000">
<text x="108.4" y="84">+3.3V</text>
<text x="108.4" y="86.5">+5V</text>
<text x="108.4" y="89">+12V_BAT_ISO</text>
<text x="133.4" y="85.2">+3.3V</text>
<text x="133.4" y="87.7">+5V</text>
<text x="175.7" y="85.2">MCU_I_PHU</text>
<text x="175.7" y="87.7">MCU_I_PHV</text>
<text x="213.2" y="87.7">IPH_V_MCU</text>
<text x="213.2" y="85.2">IPH_U_MCU</text>
<text x="244.3" y="87.7">DRV_SPI_SDI</text>
<text x="283.1" y="87.7">DRV_SPI_SDI</text>
<text x="108.4" y="94">AMR_SINP_IN</text>
<text x="133.4" y="95.2">AMR_SINP_IN</text>
<text x="133.4" y="90.2">+12V_BAT_ISO</text>
<text x="175.2" y="90.2">MCU_I_PHW</text>
<text x="177.2" y="95.2">AMR_SINP</text>
<text x="213.2" y="95.2">AMR_SIN_P</text>
<text x="213.2" y="90.2">IPH_W_MCU</text>
<text x="243.4" y="92.7">DRV_SPI_CLK</text>
<text x="243.5" y="90.2">DRV_SPI_SDO</text>
<text x="245.2" y="95.2">DRV_SPI_CS</text>
<text x="283.1" y="90.2">DRV_SPI_SDO</text>
<text x="283.1" y="92.7">DRV_SPI_CLK</text>
<text x="283.1" y="95.2">DRV_SPI_CS</text>
<text x="20.8" y="100.2">GND</text>
<text x="73.5" y="96.5">THROTTLE_1</text>
<text x="73.5" y="99">THROTTLE_2</text>
<text x="73.5" y="101.5">MOTOR_TEMP</text>
<text x="108.4" y="96.5">AMR_SINN_IN</text>
<text x="108.4" y="99">AMR_COSP_IN</text>
<text x="108.4" y="101.5">AMR_COSN_IN</text>
<text x="133.4" y="97.7">AMR_SINN_IN</text>
<text x="133.4" y="100.2">AMR_COSP_IN</text>
<text x="176.5" y="100.2">AMR_COSP</text>
<text x="176.8" y="97.7">AMR_SINN</text>
<text x="213.2" y="100.2">AMR_COS_P</text>
<text x="213.2" y="97.7">AMR_SIN_N</text>
<text x="28.6" y="106.4">AMR_COSN_IN</text>
<text x="73.5" y="106.4">AMR_COSP_IN</text>
<text x="73.5" y="103.9">INV_TEMP</text>
<text x="108.4" y="106.4">THROTTLE_1</text>
<text x="133.4" y="107.7">THROTTLE_1</text>
<text x="133.4" y="102.7">AMR_COSN_IN</text>
<text x="168.4" y="107.7">MCU_THROTTLE_1</text>
<text x="176.1" y="102.7">AMR_COSN</text>
<text x="213.2" y="107.7">THROTTLE_1</text>
<text x="213.2" y="102.7">AMR_COS_N</text>
<text x="248.9" y="105.2">PWM1_H</text>
<text x="249.2" y="107.7">PWM1_L</text>
<text x="283.1" y="105.2">DRV_PWM_AH</text>
<text x="283.1" y="107.7">DRV_PWM_AL</text>
<text x="28.6" y="108.9">AMR_SINN_IN</text>
<text x="28.6" y="111.4">+5_THROTTLE</text>
<text x="73.5" y="108.9">AMR_SINP_IN</text>
<text x="73.5" y="111.4">+5_THROTTLE</text>
<text x="108.4" y="113.9">MOTOR_TEMP</text>
<text x="108.4" y="108.9">THROTTLE_2</text>
<text x="133.4" y="110.2">THROTTLE_2</text>
<text x="168.2" y="110.2">MCU_THROTTLE_2</text>
<text x="213.2" y="110.2">THROTTLE_2</text>
<text x="248.9" y="110.2">PWM2_H</text>
<text x="249.2" y="112.7">PWM2_L</text>
<text x="283.1" y="110.2">DRV_PWM_BH</text>
<text x="283.1" y="112.7">DRV_PWM_BL</text>
<text x="108.4" y="118.9">+5_POS</text>
<text x="108.4" y="116.4">INV_TEMP</text>
<text x="133.4" y="115.2">MOTOR_TEMP</text>
<text x="133.4" y="117.7">INV_TEMP</text>
<text x="166.8" y="115.2">MCU_MOTOR_TEMP</text>
<text x="170.9" y="117.7">MCU_INV_TEMP</text>
<text x="213.2" y="117.7">MCU_INV_TEMP</text>
<text x="213.2" y="115.2">MCU_MOTOR_TEMP</text>
<text x="248.9" y="115.2">PWM3_H</text>
<text x="249.2" y="117.7">PWM3_L</text>
<text x="283.1" y="115.2">DRV_PWM_CH</text>
<text x="283.1" y="117.7">DRV_PWM_CL</text>
<text x="31.2" y="121.4">GND</text>
<text x="76.1" y="121.4">GND</text>
<text x="108.4" y="121.4">+5_THROTTLE</text>
<text x="133.4" y="120.2">+5_POS</text>
<text x="133.4" y="122.7">+5_THROTTLE</text>
<text x="162.9" y="122.7">THROTTLE_LDO_SENSE</text>
<text x="170.4" y="120.2">POS_LDO_SENSE</text>
<text x="170.8" y="125.2">12V_BAT_SENSE</text>
<text x="213.2" y="122.7">THROTTLE_LDO_SENSE</text>
<text x="213.2" y="120.2">POS_LDO_SENSE</text>
<text x="213.2" y="125.2">12V_BAT_SENSE</text>
<text x="243.9" y="125.2">DRV_ASCSEL</text>
<text x="244.6" y="122.7">DRV_nSLEEP</text>
<text x="283.1" y="122.7">DRV_nSLEEP</text>
<text x="283.1" y="125.2">DRV_ASCSEL</text>
<text x="76" y="131.4">QEP_B</text>
<text x="76" y="128.9">QEP_A</text>
<text x="183.3" y="131.4">EN_THROTTLE_LDO</text>
<text x="243.5" y="130.2">DRV_DRVOFF</text>
<text x="244.4" y="127.7">DRV_nASCIN</text>
<text x="283.1" y="127.7">DRV_nASCIN</text>
<text x="283.1" y="130.2">DRV_DRVOFF</text>
<text x="18.3" y="132.7">GND</text>
<text x="76" y="136.4">QEP_I</text>
<text x="76" y="133.9">PWM/GENP</text>
<text x="183.3" y="133.9">EN_POS_LDO</text>
<text x="213.2" y="132.7">EN_THROTTLE_LDO</text>
<text x="213.2" y="135.2">EN_POS_LDO</text>
<text x="246.3" y="132.7">DRV_nFLT1</text>
<text x="283.1" y="132.7">DRV_nFLT1</text>
<text x="283.1" y="135.2">DRV_nFLT2</text>
<text x="33.6" y="141.4">+12V_BAT</text>
<text x="76" y="141.4">+12V_BAT</text>
<text x="76" y="138.9">+5_POS</text>
<text x="110.9" y="141.4">PWM/GENP</text>
<text x="110.9" y="143.9">QEP_I</text>
<text x="133.4" y="142.6">PWM/GENP</text>
<text x="175" y="142.6">MCU_QEP_A</text>
<text x="213.2" y="142.6">EQEP_1A</text>
<text x="246.3" y="142.6">DRV_PHCA</text>
<text x="283.1" y="142.6">DRV_PHCA</text>
<text x="11.2" y="145.1">GND_BATT</text>
<text x="33.6" y="146.4">CAN_H</text>
<text x="76" y="146.4">CAN_L</text>
<text x="91.5" y="145.1">GND_BATT</text>
<text x="110.9" y="146.4">QEP_B</text>
<text x="110.9" y="148.9">QEP_A</text>
<text x="133.4" y="147.6">QEP_B</text>
<text x="133.4" y="145.1">QEP_I</text>
<text x="175.3" y="145.1">MCU_QEP_B</text>
<text x="175.9" y="147.6">MCU_QEP_I</text>
<text x="213.2" y="147.6">EQEP_IA</text>
<text x="213.2" y="145.1">EQEP_1B</text>
<text x="246.5" y="147.6">DRV_PHCC</text>
<text x="246.5" y="145.1">DRV_PHCB</text>
<text x="283.1" y="145.1">DRV_PHCB</text>
<text x="283.1" y="147.6">DRV_PHCC</text>
<text x="133.4" y="150.1">QEP_A</text>
<text x="171.3" y="150.1">MCU_QEP_PWM</text>
<text x="213.2" y="150.1">POS_PWM</text>
<text x="226.5" y="154.4" transform="rotate(-90 226.5 154.4)">MCAN_TX</text>
<text x="228.9" y="154.4" transform="rotate(-90 228.9 154.4)">MCAN_RX</text>
<text x="231.4" y="154.4" transform="rotate(-90 231.4 154.4)">CAN_EN_MCU</text>
<text x="236.4" y="154.4" transform="rotate(-90 236.4 154.4)">+3.3V</text>
<text x="238.9" y="154.4" transform="rotate(-90 238.9 154.4)">+5V_POS</text>
<text x="241.4" y="154.4" transform="rotate(-90 241.4 154.4)">+5V</text>
<text x="253.5" y="152.6">VDC</text>
<text x="283.1" y="152.6">VDS_SENS</text>
<text x="311.3" y="154.4" transform="rotate(-90 311.3 154.4)">+12V</text>
<text x="313.8" y="154.4" transform="rotate(-90 313.8 154.4)">+3.3V</text>
<text x="316.3" y="154.4" transform="rotate(-90 316.3 154.4)">+48V</text>
<text x="159.1" y="156.9" transform="rotate(-90 159.1 156.9)">+3.3V</text>
<text x="161.6" y="156.9" transform="rotate(-90 161.6 156.9)">+5V_POS</text>
<text x="101" y="163.8">EN_THROTTLE_LDO</text>
<text x="103.5" y="166.3">EN_POS_LDO</text>
<text x="240.7" y="163.8">+5V</text>
<text x="315.5" y="163.8">+48V</text>
<text x="158.3" y="173.8">+3.3V</text>
<text x="160.8" y="168.8">+5_POS</text>
<text x="235.7" y="173.8">+3.3V</text>
<text x="238.2" y="168.8">+5_POS</text>
<text x="310.6" y="173.8">+12V</text>
<text x="313" y="168.8">+3.3V</text>
<text x="115.8" y="177.6">+12V_BAT_PROT</text>
<text x="153.4" y="176.3">+12V_BAT_PROT</text>
<text x="153.4" y="178.8">+12V_BAT_ISO</text>
<text x="58.5" y="183.8">+48V</text>
<text x="76" y="185.1">+48V</text>
<text x="117.9" y="180.1">+12V_BAT_ISO</text>
<text x="128.3" y="182.6">+12V</text>
<text x="153.4" y="181.3">+12V</text>
<text x="46" y="186.3">+12V_BAT</text>
<text x="76" y="187.6">+12V_BAT</text>
<text x="129.4" y="190.1">+5V</text>
<text x="153.4" y="191.3">+3.3V</text>
<text x="153.4" y="188.8">+5V</text>
<text x="190.8" y="186.3">CAN_H</text>
<text x="190.8" y="188.8">CAN_L</text>
<text x="213.2" y="187.6">CAN_H</text>
<text x="213.2" y="190.1">CAN_L</text>
<text x="104.2" y="193.3" transform="rotate(-90 104.2 193.3)">EN_POS_LDO</text>
<text x="127.7" y="192.5">+3.3V</text>
<text x="226.5" y="192.7" transform="rotate(-90 226.5 192.7)">MCAN_TX</text>
<text x="228.9" y="192.8" transform="rotate(-90 228.9 192.8)">MCAN_RX</text>
<text x="231.4" y="196.9" transform="rotate(-90 231.4 196.9)">CAN_EN_MCU</text>
<text x="101.7" y="200.8" transform="rotate(-90 101.7 200.8)">EN_THROTTLE_LDO</text>
<text x="118.3" y="200">+5_THROTTLE</text>
<text x="125.9" y="202.5">+5_POS</text>
<text x="153.4" y="201.3">+5_POS</text>
<text x="153.4" y="198.8">+5_THROTTLE</text>
<text x="236.4" y="199.3" transform="rotate(-90 236.4 199.3)">+3.3V</text>
<text x="238.9" y="199.3" transform="rotate(-90 238.9 199.3)">+12V_BAT_PROT</text>
<text x="238.2" y="211.3">+12V_BAT_PROT</text>
<text x="235.7" y="216.3">+3.3V</text>
</g>
<g font-size="2.2" fill="#000080">
<text x="150.9" y="79">Input_Signal_Conditioning</text>
<text x="225.7" y="79">C2000_Control_Card</text>
<text x="298.1" y="79">Gate_Drive</text>
<text x="158.3" y="138.9">Position_Sensing</text>
<text x="73.5" y="176.3">Power_Supply</text>
<text x="240.7" y="178.8">CAN_Comm</text>
<text x="71" y="213.8">TIDM2017_CB_R1_Hardware</text>
<text x="305.6" y="261.2">N/A</text>
<text x="325.5" y="263.7">C1</text>
</g>
<g font-size="2.2">
<text x="50.8" y="94">J17</text>
<text x="50.8" y="118.9">TSS-108-04-L-D-RA</text>
<text x="50.8" y="126.4">J16</text>
<text x="50.8" y="151.4">TSS-108-04-L-D-RA</text>
<text x="293.9" y="263.7">Number: TIDM-2017</text>
<text x="293.9" y="261.2">TID #:</text>
<text x="293.9" y="258.7">Orderable: ChangeMe in variant</text>
<text x="318.8" y="263.7">Rev:</text>
<text x="331.3" y="263.7">Sheet Title:</text>
<text x="331.3" y="261.2">Project Title: Control_Board_2W_Traction_Inverter</text>
<text x="331.3" y="258.7">Designed for: Public Release</text>
<text x="370.9" y="258.7">Mod. Date: 12/14/2023</text>
<text x="107.2" y="266.2">Texas Instruments and/or its licensors do not warrant the accuracy or completeness of this specification or any information contained therein. Texas Instruments and/or its licensors do not</text>
<text x="107.2" y="268.7">warrant that this design will meet the specifications, will be suitable for your application or fit for any particular purpose, or will operate in an implementation. Texas Instruments and/or its</text>
<text x="293.9" y="268.7">Drawn By:Bhanu Vankayalapati</text>
<text x="293.9" y="266.2">SVN Rev:</text>
<text x="305.6" y="266.2">Not in version control</text>
<text x="331.3" y="268.7">File: TIDM2017_CB_R1.SchDoc</text>
<text x="331.3" y="266.2">Assembly Variant: 001</text>
<text x="378.7" y="266.2">Sheet:1</text>
<text x="383.7" y="268.7">Size: B</text>
<text x="388.4" y="266.2">of 2</text>
<text x="400.4" y="268.7">http://www.ti.com</text>
<text x="107.2" y="271.2">licensors do not warrant that the design is production worthy. You should completely validate and test your design implementation to confirm the system functionality for your application.</text>
<text x="293.9" y="271.2">Engineer: Bhanu Vankayalapati</text>
<text x="331.3" y="271.2">Contact: http://www.ti.com/support</text>
</g>
<g font-size="2">
<text x="38.2" y="5.3">1</text>
<text x="108.7" y="5.3">2</text>
<text x="179.4" y="5.3">3</text>
<text x="250" y="5.3">4</text>
<text x="320.7" y="5.3">5</text>
<text x="391.4" y="5.3">6</text>
<text x="5.5" y="37.1">A</text>
<text x="424.7" y="37.1">A</text>
<text x="46.9" y="96.5">16</text>
<text x="46.9" y="101.5">12</text>
<text x="46.9" y="99">14</text>
<text x="63" y="101.5">11</text>
<text x="63" y="99">13</text>
<text x="63" y="96.5">15</text>
<text x="5.5" y="105.8">B</text>
<text x="46.9" y="104">10</text>
<text x="48" y="106.5">8</text>
<text x="63" y="106.5">7</text>
<text x="63" y="104">9</text>
<text x="424.7" y="105.8">B</text>
<text x="48" y="114">2</text>
<text x="48" y="111.5">4</text>
<text x="48" y="109">6</text>
<text x="63" y="114">1</text>
<text x="63" y="111.5">3</text>
<text x="63" y="109">5</text>
<text x="46.9" y="129">16</text>
<text x="46.9" y="131.5">14</text>
<text x="63" y="131.5">13</text>
<text x="63" y="129">15</text>
<text x="46.9" y="136.5">10</text>
<text x="46.9" y="134">12</text>
<text x="63" y="136.5">9</text>
<text x="63" y="134">11</text>
<text x="48" y="144">4</text>
<text x="48" y="141.5">6</text>
<text x="48" y="139">8</text>
<text x="63" y="144">3</text>
<text x="63" y="141.5">5</text>
<text x="63" y="139">7</text>
<text x="48" y="146.4">2</text>
<text x="63" y="146.4">1</text>
<text x="5.5" y="174.4">C</text>
<text x="424.6" y="174.4">C</text>
<text x="5.5" y="243">D</text>
<text x="424.7" y="243">D</text>
<text x="38.2" y="274.8">1</text>
<text x="108.7" y="274.8">2</text>
<text x="179.4" y="274.8">3</text>
<text x="250" y="274.8">4</text>
<text x="320.7" y="274.8">5</text>
<text x="391.4" y="274.8">6</text>
</g>
<text font-size="1.8" x="397.9" y="271.3">© Texas Instruments</text>
<text font-size="1.8" fill="#000080" x="415.4" y="271.3">2023</text>
</svg>
